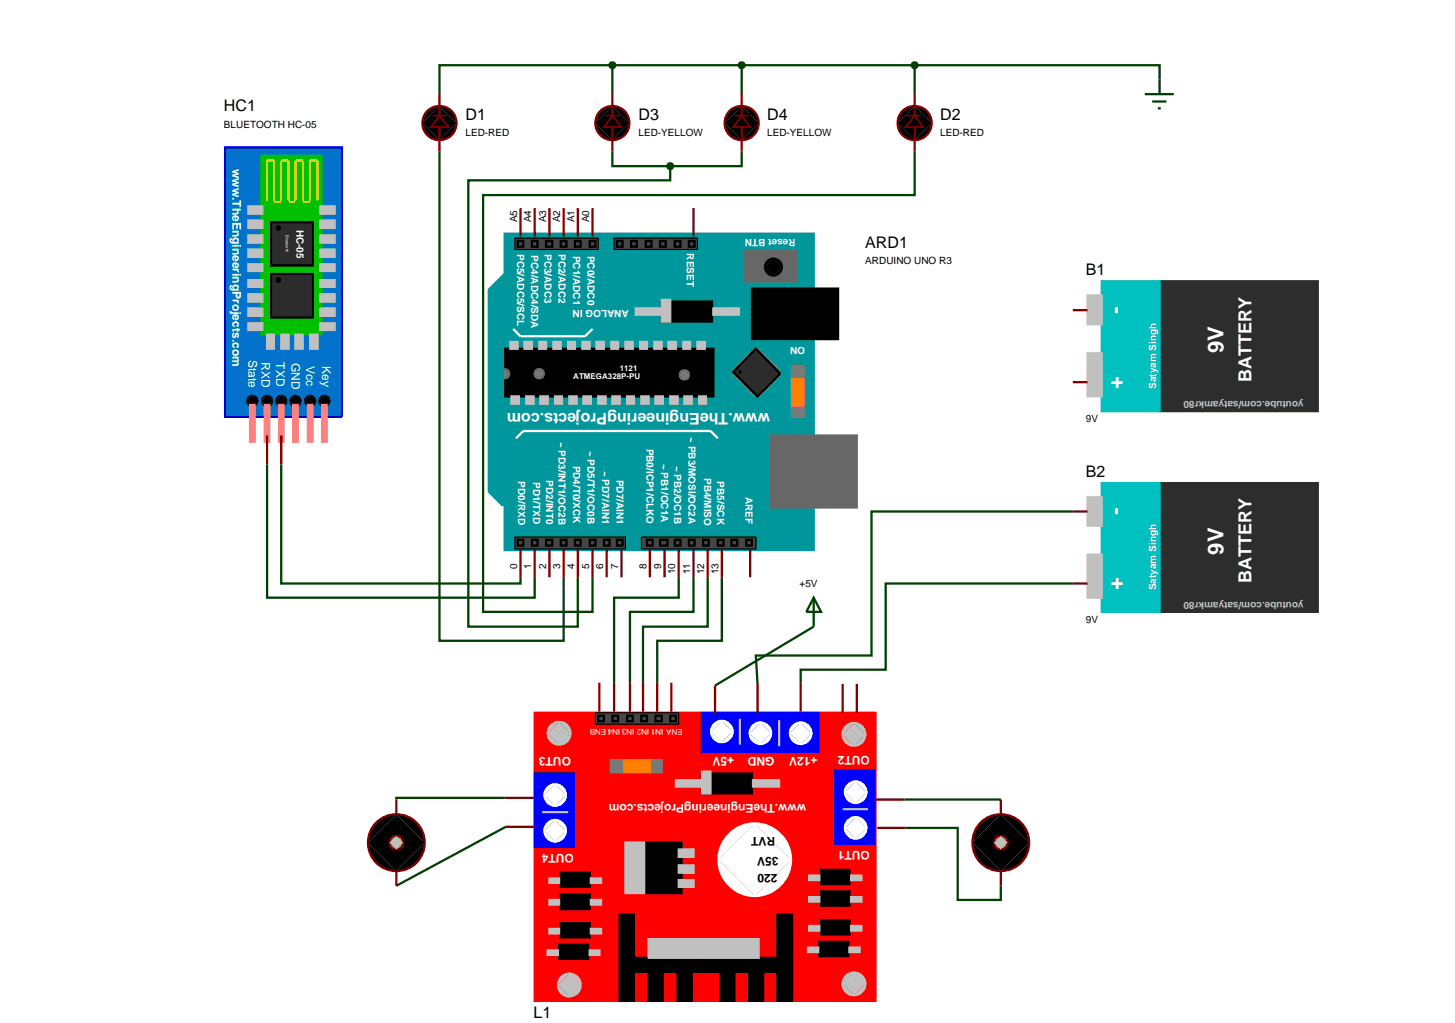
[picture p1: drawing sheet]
<svg xmlns="http://www.w3.org/2000/svg" width="257mm" height="180mm" viewBox="0 0 257 180" stroke-linecap="round" stroke-linejoin="round" font-family="sans-serif">
<g fill="none" stroke="#004000" stroke-width=".4">
<path d="M108 11.5h-30.5v5.1M108 11.5h53.3M108 11.5v5.1M130.8 11.5v5.1M161.3 11.5h43.2v2.5M161.3 11.5v5.1M77.5 26.7v86.3h21.9v-11.2M108 26.7v2.6h10.2M118.2 29.3v2.5h-35.6v78.7h19.3v-8.7M130.8 26.7v2.6h-12.6M161.3 26.7v7.7h-76.1v73.5h19.3v-6.1M47.1 81.9v23.5h47.2v-3.6"/>
<path d="M49.6 81.9v21h42.2v-1.1M189.2 90.2h-35.5v25.4h-20.4l.3 5M119.7 101.8v3.6h-11.4v15M122.3 101.8v6.1h-11.2v12.5M124.8 101.8v8.7h-11.4v9.9M127.3 101.8v11.2h-11.4v7.4M143.5 110.5l-17.4 10.4M189.2 102.9h-33v15.2h-15v2.3M89 140.7h-19.1v.3M89.2 145.8l-19.3 10.4M159.5 141h17M159.7 146h9.2v12.7h7.6v-2.5"/>
</g>
<path d="M89 41.2h54.5v55.8h-54.5z" fill="#00979c" stroke="#00979c" stroke-width=".4"/>
<g fill="#686767" stroke="#686767" stroke-width=".4">
<path d="M135.9 76.8h15.2v12.7h-15.2z"/>
<path d="M131.3 44.3h9.1v5.3h-9.1z"/>
</g>
<g fill="#000" stroke="#000" stroke-width=".4">
<path d="M116.7 53.2h8.9v3.5h-8.9zM132.6 50.9h15.2v8.9h-15.2zM89 61.5h36.8v8.4h-36.8z"/>
<path d="M135.2 46.2l.7-.5 .5-.1-1.5 1.5zM136.4 45.6a1.54 1.54 0 0 1 1.5 1.5zM136.4 48.6l1.5-1.5a1.54 1.54 0 0 1-1.5 1.5zM134.9 47.1l1.5 1.5a1.54 1.54 0 0 1-1.5-1.5z"/>
</g>
<path d="M90.5 58l1.3 1.3h11.4l1.3-1.3M91 77.3l1.3-1.3h33l1.3 1.3" fill="none" stroke="#fff" stroke-width=".4"/>
<g fill="#c0c0c0" stroke="#c0c0c0" stroke-width=".4">
<path d="M123.3 69.9h1.2v1.3h-1.2z"/>
<path d="M120.7 69.9h1.3v1.3h-1.3z"/>
<path d="M118.2 69.9h1.3v1.3h-1.3z"/>
<path d="M115.6 69.9h1.3v1.3h-1.3z"/>
<path d="M113.1 69.9h1.3v1.3h-1.3z"/>
<path d="M110.6 69.9h1.2v1.3h-1.2z"/>
<path d="M108 69.9h1.3v1.3h-1.3z"/>
<path d="M105.5 69.9h1.3v1.3h-1.3z"/>
<path d="M102.9 69.9h1.3v1.3h-1.3z"/>
<path d="M100.4 69.9h1.3v1.3h-1.3z"/>
<path d="M97.9 69.9h1.2v1.3h-1.2z"/>
<path d="M95.3 69.9h1.3v1.3h-1.3z"/>
<path d="M92.8 69.9h1.3v1.3h-1.3z"/>
<path d="M90.2 69.9h1.3v1.3h-1.3z"/>
<path d="M123 60.3h1.3v1.2h-1.3z"/>
<path d="M120.5 60.3h1.2v1.2h-1.2z"/>
<path d="M117.9 60.3h1.3v1.2h-1.3z"/>
<path d="M115.4 60.3h1.3v1.2h-1.3z"/>
<path d="M112.9 60.3h1.2v1.2h-1.2z"/>
<path d="M110.3 60.3h1.3v1.2h-1.3z"/>
<path d="M107.8 60.3h1.2v1.2h-1.2z"/>
<path d="M105.2 60.3h1.3v1.2h-1.3z"/>
<path d="M102.7 60.3h1.3v1.2h-1.3z"/>
<path d="M100.2 60.3h1.2v1.2h-1.2z"/>
<path d="M97.6 60.3h1.3v1.2h-1.3z"/>
<path d="M95.1 60.3h1.2v1.2h-1.2z"/>
<path d="M92.5 60.3h1.3v1.2h-1.3z"/>
<path d="M90 60.3h1.3v1.2h-1.3z"/>
<path d="M116.7 52.9h1.5v3.8h-1.5z"/>
<path d="M125.8 54.4h4.5v1.1h-4.5z"/>
<path d="M112.1 54.4h4.6v1.1h-4.6z"/>
</g>
<path d="M136.4 45.6l1.5 1.5-1.5 1.5-1.5-1.5z" fill="#000"/>
<path d="M140.7 64.3v9.4" fill="none" stroke="#757575" stroke-width="2.5" stroke-linecap="butt"/>
<path d="M139.7 66.9h2v4.6h-2z" fill="#ff8000" stroke="#ff8000" stroke-width=".4"/>
<g fill="none" stroke="#808080" stroke-width=".4">
<path d="M129.3 65.1l.5 .5M129.8 65.9l-.5 .5M129.8 64.6l.5 .5M130.3 66.4l-.5 .5M130.3 64.1l.5 .5M130.8 66.9l-.5 .5M130.8 63.6l.5 .5M131.3 67.4l-.5 .5M131.3 63.1l.5 .5M131.8 67.9l-.5 .5M131.8 62.6l.5 .5M132.3 68.4l-.5 .5"/>
<path d="M132.3 62.1l.5 .5M132.8 68.9l-.5 .5M132.8 61.5l.5 .6M133.3 69.4l-.5 .5M133.6 69.4l.5 .5M134.1 61.5l-.5 .6M134.1 68.9l.5 .5M134.6 62.1l-.5 .5M134.6 68.4l.5 .5M135.1 62.6l-.5 .5M135.1 67.9l.5 .5M135.6 63.1l-.5 .5"/>
<path d="M135.6 67.4l.5 .5M136.1 63.6l-.5 .5M136.1 66.9l.5 .5M136.6 64.1l-.5 .5M136.6 66.4l.5 .5M137.1 64.6l-.5 .5M137.1 65.9l.5 .5M137.6 65.1l-.5 .5"/>
</g>
<path d="M133.3 61.5l4.3 4.4-4 4-4.3-4.3z" fill="#2c2c2c" stroke="#000" stroke-width=".4"/>
<g fill="#000">
<path d="M130.5 65.3l.3 .3-.3 .3-.3-.3z"/>
<path d="M130.3 65.3h.2l-.3 .3zM130.5 65.3h.2l.1 .3zM130.5 65.9l.3-.3v.2zM130.2 65.6l.3 .3h-.2z"/>
</g>
<path d="M113.1 94.7h20.2v2.1h-20.2z" fill="#464646" stroke="#000" stroke-width=".2"/>
<g fill="#757575">
<path d="M94.1 65.9l1-1 1 1-1 1z"/>
<path d="M94.4 65.2l.7-.3-1 1zM95.1 64.9a.94 .94 0 0 1 1 1zM96.1 65.9a.94 .94 0 0 1-1 1zM94.1 65.9l1 1a.94 .94 0 0 1-1-1z"/>
</g>
<g fill="#464646" stroke="#000" stroke-width=".4">
<path d="M131.6 95.2h1v1h-1z"/>
<path d="M126.6 95.2h1v1h-1z"/>
<path d="M124 95.2h1v1h-1z"/>
<path d="M121.5 95.2h1v1h-1z"/>
<path d="M119 95.2h1v1h-1z"/>
<path d="M116.4 95.2h1.3v1h-1.3z"/>
<path d="M129 95.2h1v1h-1z"/>
<path d="M114.1 95.2h1v1h-1z"/>
</g>
<g fill="#757575">
<path d="M119.7 66.1l1-1 1 1-1 1z"/>
<path d="M89 64.9l1 1-1 1-1-1z"/>
<path d="M120 65.4l.7-.3-1 1zM120.7 65.1a.94 .94 0 0 1 1 1zM121.7 66.1a.94 .94 0 0 1-1 1zM119.7 66.1l1 1a.94 .94 0 0 1-1-1z"/>
<path d="M88.3 65.2l.7-.3-1 1zM89 64.9a.94 .94 0 0 1 1 1zM90 65.9a.94 .94 0 0 1-1 1zM88 65.9l1 1a.94 .94 0 0 1-1-1z"/>
</g>
<path d="M86.2 51.1l2.5-2.5v40.6l-2.5-2.5z" fill="#00979c" stroke="#00979c" stroke-width=".4"/>
<g fill="#464646" stroke="#000" stroke-width=".2">
<path d="M108.3 42h14.7v2h-14.7z"/>
<path d="M90.8 94.7h19.5v2.1h-19.5z"/>
<path d="M90.8 42h14.7v2h-14.7z"/>
</g>
<g fill="#464646" stroke="#000" stroke-width=".4">
<path d="M119 42.5h1v1h-1z"/>
<path d="M113.9 42.5h1v1h-1z"/>
<path d="M108.8 42.5h1v1h-1z"/>
<path d="M111.3 42.5h1v1h-1z"/>
<path d="M116.4 42.5h1v1h-1z"/>
<path d="M121.5 42.5h1v1h-1z"/>
<path d="M108.8 95.2h1v1h-1z"/>
<path d="M106.5 95.2h1v1h-1z"/>
<path d="M104 95.2h1v1h-1z"/>
<path d="M101.4 95.2h1v1h-1z"/>
<path d="M98.9 95.2h1v1h-1z"/>
<path d="M96.3 95.2h1.1v1h-1.1z"/>
<path d="M93.8 95.2h1v1h-1z"/>
<path d="M91.3 95.2h1v1h-1z"/>
<path d="M104 42.5h1v1h-1z"/>
<path d="M101.4 42.5h1v1h-1z"/>
<path d="M98.9 42.5h1v1h-1z"/>
<path d="M96.3 42.5h1.1v1h-1.1z"/>
<path d="M93.8 42.5h1v1h-1z"/>
<path d="M91.3 42.5h1v1h-1z"/>
</g>
<g fill="none" stroke="#800000" stroke-width=".4">
<path d="M77.5 16.6v3.8M108 16.6v3.8M130.8 16.6v3.8M161.3 16.6v3.8M77.5 22.4v4.3M91.8 36.7v5M94.3 36.7v5M96.9 36.7v5M99.4 36.7v5M101.9 36.7v5M104.5 36.7v5M108 22.4v4.3"/>
<path d="M122.3 36.7v5M130.8 22.4v4.3M161.3 22.4v4.3M91.8 96.8v5M94.3 96.8v5M96.9 96.8v5M99.4 96.8v5M101.9 96.8v5M104.5 96.8v5M107 96.8v5M109.6 96.8v5M114.6 96.8v5"/>
<path d="M117.2 96.8v5M119.7 96.8v5M122.3 96.8v5M124.8 96.8v5M127.3 96.8v5M132.3 96.8v5"/>
</g>
<g fill="#000" stroke="#800000" stroke-width=".4">
<path d="M75.1 19.8a2.97 2.97 0 0 1 2.4-1.1l-3 3 .1-.7zM77.5 18.7a2.95 2.95 0 0 1 3 3zM80.5 21.7a2.95 2.95 0 0 1-3 3zM74.5 21.7l3 3a2.95 2.95 0 0 1-3-3z"/>
<path d="M105.6 19.8a2.97 2.97 0 0 1 2.4-1.1l-3 3 .1-.7zM108 18.7a2.95 2.95 0 0 1 3 3zM111 21.7a2.95 2.95 0 0 1-3 3zM105 21.7l3 3a2.95 2.95 0 0 1-3-3z"/>
<path d="M128.4 19.8a2.97 2.97 0 0 1 2.4-1.1l-3 3 .1-.7zM130.8 18.7a2.95 2.95 0 0 1 3 3zM133.8 21.7a2.95 2.95 0 0 1-3 3zM127.8 21.7l3 3a2.95 2.95 0 0 1-3-3z"/>
<path d="M158.9 19.8a2.97 2.97 0 0 1 2.4-1.1l-3 3 .1-.7zM161.3 18.7a2.95 2.95 0 0 1 3 3zM164.3 21.7a2.95 2.95 0 0 1-3 3zM158.3 21.7l3 3a2.95 2.95 0 0 1-3-3z"/>
</g>
<path d="M74.5 21.7l3-3 3 3-3 3zM105 21.7l3-3 3 3-3 3zM127.8 21.7l3-3 3 3-3 3zM158.3 21.7l3-3 3 3-3 3z" fill="#000"/>
<path d="M76.3 20.4h2.5M106.8 20.4h2.5M129.5 20.4h2.6M160 20.4h2.5" fill="none" stroke="#800000" stroke-width=".3"/>
<path d="M77.5 20.4l1.6 2h-3.1zM108 20.4l1.6 2h-3.1zM130.8 20.4l1.5 2h-3zM161.3 20.4l1.5 2h-3.1z" fill="#000" stroke="#800000" stroke-width=".3"/>
<path d="M94.3 125.7h60.1v50.8h-60.1z" fill="#f00" stroke="#f00" stroke-width=".4"/>
<g fill="#000" stroke="#000" stroke-width=".4">
<path d="M123.8 136.4h8.8v3.5h-8.8zM98.9 153.9h5.1v2.5h-5.1zM113.9 148.6h6.3v8.9h-6.3zM144.8 157.2h5v2.5h-5zM144.8 153.4h5v2.5h-5zM98.6 166.6h5.1v2.5h-5.1zM98.9 162.8h5.1v2.5h-5.1zM98.9 157.7h5.1v2.6h-5.1zM109.3 161.3h2.5v15.2h-2.5zM111.8 168.9h25.3v2.5h-25.3zM114.4 171.4h2.5v5.1h-2.5zM119.5 171.4h2.5v5.1h-2.5z"/>
<path d="M127.1 171.4h2.4v5.1h-2.4zM132.1 171.4h2.5v5.1h-2.5zM137.1 161.3h2.6v15.2h-2.6zM144.5 166.1h5.1v2.5h-5.1zM144.8 162.3h5v2.5h-5z"/>
</g>
<g fill="#c0c0c0" stroke="#c0c0c0" stroke-width=".4">
<path d="M96.6 167.6h1.8v.8h-1.8z"/>
<path d="M104 167.6h1.7v.8h-1.7z"/>
<path d="M96.9 163.8h1.7v.8h-1.7z"/>
<path d="M104.2 163.8h1.8v.8h-1.8z"/>
<path d="M96.9 158.7h1.7v.8h-1.7z"/>
<path d="M104.2 158.7h1.8v.8h-1.8z"/>
<path d="M96.9 154.9h1.7v.8h-1.7z"/>
<path d="M104.2 154.9h1.8v.8h-1.8z"/>
<path d="M114.4 165.6h19.4v3.3h-19.4z"/>
<path d="M142.5 167.1h1.8v.8h-1.8z"/>
<path d="M149.8 167.1h1.8v.8h-1.8z"/>
<path d="M142.7 163.3h1.8v.8h-1.8z"/>
<path d="M150.1 163.3h1.8v.8h-1.8z"/>
<path d="M142.7 158.2h1.8v.8h-1.8z"/>
<path d="M150.1 158.2h1.8v.8h-1.8z"/>
<path d="M142.7 154.4h1.8v.8h-1.8z"/>
<path d="M150.1 154.4h1.8v.8h-1.8z"/>
<path d="M119.7 155.2h2.6v1.2h-2.6z"/>
<path d="M119.7 152.6h2.6v1.3h-2.6z"/>
<path d="M119.7 149.8h2.6v1.3h-2.6z"/>
<path d="M110.3 148.6h3.3v8.9h-3.3z"/>
<path d="M123.8 136.1h1.5v3.8h-1.5z"/>
<path d="M132.8 137.6h4.6v1.1h-4.6z"/>
<path d="M119.2 137.6h4.6v1.1h-4.6z"/>
</g>
<path d="M107.5 135.1h9.4" fill="none" stroke="#757575" stroke-width="2.5" stroke-linecap="butt"/>
<path d="M110.1 134.1h4.5v2h-4.5z" fill="#ff8000" stroke="#ff8000" stroke-width=".4"/>
<path d="M94.3 136.4h6.9v12.9h-6.9z" fill="#00f" stroke="#00f" stroke-width=".4"/>
<path d="M96.6 145.2l.8-.5 .5-.1-1.9 1.9 .1-.5zM97.9 144.6a1.97 1.97 0 0 1 1.9 1.9zM97.9 148.4l1.9-1.9a1.97 1.97 0 0 1-1.9 1.9zM96 146.5l1.9 1.9a1.97 1.97 0 0 1-1.9-1.9z" fill="#fff" stroke="#fff" stroke-width=".4"/>
<path d="M97.9 144.6l1.9 1.9-1.9 1.9-1.9-1.9z" fill="#fff"/>
<path d="M96.6 138.9l.8-.5 .5-.1-1.9 1.9 .1-.5zM97.9 138.3a1.97 1.97 0 0 1 1.9 1.9zM97.9 142.1l1.9-1.9a1.97 1.97 0 0 1-1.9 1.9zM96 140.2l1.9 1.9a1.97 1.97 0 0 1-1.9-1.9z" fill="#fff" stroke="#fff" stroke-width=".4"/>
<path d="M97.9 138.3l1.9 1.9-1.9 1.9-1.9-1.9z" fill="#fff"/>
<path d="M95.6 143.2h4.6" fill="none" stroke="#c0c0c0" stroke-width=".4"/>
<path d="M147.3 135.9h6.9v12.9h-6.9z" fill="#00f" stroke="#00f" stroke-width=".4"/>
<path d="M149.6 144.7l.8-.5 .5-.1-1.9 1.9 .1-.5zM150.9 144.1a1.97 1.97 0 0 1 1.9 1.9zM150.9 147.9l1.9-1.9a1.97 1.97 0 0 1-1.9 1.9zM149 146l1.9 1.9a1.97 1.97 0 0 1-1.9-1.9z" fill="#fff" stroke="#fff" stroke-width=".4"/>
<path d="M150.9 144.1l1.9 1.9-1.9 1.9-1.9-1.9z" fill="#fff"/>
<path d="M149.6 138.4l.8-.5 .5-.1-1.9 1.9 .1-.5zM150.9 137.8a1.97 1.97 0 0 1 1.9 1.9zM150.9 141.6l1.9-1.9a1.97 1.97 0 0 1-1.9 1.9zM149 139.7l1.9 1.9a1.97 1.97 0 0 1-1.9-1.9z" fill="#fff" stroke="#fff" stroke-width=".4"/>
<path d="M150.9 137.8l1.9 1.9-1.9 1.9-1.9-1.9z" fill="#fff"/>
<path d="M148.6 142.7h4.5" fill="none" stroke="#c0c0c0" stroke-width=".4"/>
<path d="M123.8 125.7h20.5v6.9h-20.5z" fill="#00f" stroke="#00f" stroke-width=".4"/>
<path d="M132.8 128l.8-.5 .5-.1-1.9 1.9 .1-.5zM134.1 127.4a1.97 1.97 0 0 1 1.9 1.9zM134.1 131.2l1.9-1.9a1.97 1.97 0 0 1-1.9 1.9zM132.2 129.3l1.9 1.9a1.97 1.97 0 0 1-1.9-1.9z" fill="#fff" stroke="#fff" stroke-width=".4"/>
<path d="M132.2 129.3l1.9-1.9 1.9 1.9-1.9 1.9z" fill="#fff"/>
<path d="M139.9 128l.8-.5 .5-.1-1.9 1.9 .1-.5zM141.2 127.4a1.97 1.97 0 0 1 1.9 1.9zM141.2 131.2l1.9-1.9a1.97 1.97 0 0 1-1.9 1.9zM139.3 129.3l1.9 1.9a1.97 1.97 0 0 1-1.9-1.9z" fill="#fff" stroke="#fff" stroke-width=".4"/>
<path d="M139.3 129.3l1.9-1.9 1.9 1.9-1.9 1.9z" fill="#fff"/>
<path d="M137.4 127v4.6" fill="none" stroke="#c0c0c0" stroke-width=".4"/>
<path d="M126 127.7l.8-.5 .5-.1-1.9 1.9 .1-.5zM127.3 127.1a1.97 1.97 0 0 1 1.9 1.9zM129.2 129a1.97 1.97 0 0 1-1.9 1.9zM125.4 129l1.9 1.9a1.97 1.97 0 0 1-1.9-1.9z" fill="#fff" stroke="#fff" stroke-width=".4"/>
<path d="M127.3 127.1l1.9 1.9-1.9 1.9-1.9-1.9z" fill="#fff"/>
<path d="M130.5 126.7v4.6" fill="none" stroke="#c0c0c0" stroke-width=".4"/>
<path d="M99 172.3l.9-.5 .5-.1-2 2 .1-.5zM100.4 171.7a2.01 2.01 0 0 1 2 2zM100.4 175.7l2-2a2.01 2.01 0 0 1-2 2zM98.4 173.7l2 2a2.01 2.01 0 0 1-2-2z" fill="#c0c0c0" stroke="#c0c0c0" stroke-width=".4"/>
<path d="M98.4 173.7l2-2 2 2-2 2z" fill="#c0c0c0"/>
<path d="M149.2 172.1l.9-.5 .5-.1-2 2 .1-.5zM150.6 171.5a2.01 2.01 0 0 1 2 2zM152.6 173.5a2.01 2.01 0 0 1-2 2zM148.6 173.5l2 2a2.01 2.01 0 0 1-2-2z" fill="#c0c0c0" stroke="#c0c0c0" stroke-width=".4"/>
<path d="M148.6 173.5l2-2 2 2-2 2z" fill="#c0c0c0"/>
<path d="M149.2 128.1l.9-.5 .5-.1-2 2 .1-.5zM150.6 127.5a2.01 2.01 0 0 1 2 2zM152.6 129.5a2.01 2.01 0 0 1-2 2zM148.6 129.5l2 2a2.01 2.01 0 0 1-2-2z" fill="#c0c0c0" stroke="#c0c0c0" stroke-width=".4"/>
<path d="M148.6 129.5l2-2 2 2-2 2z" fill="#c0c0c0"/>
<path d="M97.2 127.9l.9-.5 .5-.1-2 2 .1-.5zM98.6 127.3a2.01 2.01 0 0 1 2 2zM100.6 129.3a2.01 2.01 0 0 1-2 2zM96.6 129.3l2 2a2.01 2.01 0 0 1-2-2z" fill="#c0c0c0" stroke="#c0c0c0" stroke-width=".4"/>
<path d="M98.6 127.3l2 2-2 2-2-2z" fill="#c0c0c0"/>
<path d="M128.6 147.1a6.4 6.4 0 0 1 4.5-1.9l-6.4 6.4a6.4 6.4 0 0 1 1.9-4.5zM133.1 145.2a6.4 6.4 0 0 1 6.4 6.4zM133.1 158l6.4-6.4a6.4 6.4 0 0 1-6.4 6.4zM126.7 151.6l6.4 6.4a6.4 6.4 0 0 1-6.4-6.4z" fill="#fff" stroke="#fff" stroke-width=".4"/>
<path d="M133.1 145.2l6.4 6.4-6.4 6.4-6.4-6.4z" fill="#fff"/>
<path d="M105 125.7h14.7v2h-14.7z" fill="#464646" stroke="#000" stroke-width=".2"/>
<g fill="#464646" stroke="#000" stroke-width=".4">
<path d="M105.5 126.2h1v1h-1z"/>
<path d="M108 126.2h1v1h-1z"/>
<path d="M110.6 126.2h1v1h-1z"/>
<path d="M113.1 126.2h1v1h-1z"/>
<path d="M115.6 126.2h1.1v1h-1.1z"/>
<path d="M118.2 126.2h1v1h-1z"/>
</g>
<g fill="none" stroke="#800000" stroke-width=".4">
<path d="M105.7 120.4v5.1M108.3 120.4v5.1M111.1 120.4v5.1M113.4 120.4v5.1M115.9 120.4v5.1M118.4 120.4v5.1M126.1 120.9v5.1M133.6 120.6v5.1M141.2 120.4v5.1M148.6 120.6v5.1M151.1 120.6v5.1M89 140.7h5.1"/>
<path d="M89.2 145.8h5.1M154.4 141h5.1M154.7 146h5"/>
</g>
<path d="M66.1 145.4a5 5 0 0 1 3.8-1.8l-5 5a5 5 0 0 1 1.2-3.2zM69.9 143.6a5 5 0 0 1 5 5zM69.9 153.6l5-5a5 5 0 0 1-5 5zM64.9 148.6l5 5a5 5 0 0 1-5-5z" fill="#000" stroke="#800000" stroke-width=".4"/>
<path d="M64.9 148.6l5-5 5 5-5 5z" fill="#000"/>
<path d="M68.9 147.9l.6-.4 .4-.1-1.2 1.2zM69.9 147.4a1.16 1.16 0 0 1 1.2 1.2zM71.1 148.6a1.16 1.16 0 0 1-1.2 1.2zM68.7 148.6l1.2 1.2a1.16 1.16 0 0 1-1.2-1.2z" fill="#c8c8aa" stroke="#800000" stroke-width=".4"/>
<path d="M68.7 148.6l1.2-1.2 1.2 1.2-1.2 1.2z" fill="#c8c8aa"/>
<path d="M69.9 141v2.5M69.9 153.7v2.5" fill="none" stroke="#800000" stroke-width=".4"/>
<path d="M173.3 144.8a5 5 0 0 1 3.2-1.2l-5 5a5 5 0 0 1 1.8-3.8zM176.5 143.6a5 5 0 0 1 5 5zM181.5 148.6a5 5 0 0 1-5 5zM171.5 148.6l5 5a5 5 0 0 1-5-5z" fill="#000" stroke="#800000" stroke-width=".4"/>
<path d="M171.5 148.6l5-5 5 5-5 5z" fill="#000"/>
<path d="M175.5 147.9l.6-.4 .4-.1-1.2 1.2zM176.5 147.4a1.16 1.16 0 0 1 1.2 1.2zM176.5 149.8l1.2-1.2a1.16 1.16 0 0 1-1.2 1.2zM175.3 148.6l1.2 1.2a1.16 1.16 0 0 1-1.2-1.2z" fill="#c8c8aa" stroke="#800000" stroke-width=".4"/>
<path d="M175.3 148.6l1.2-1.2 1.2 1.2-1.2 1.2z" fill="#c8c8aa"/>
<path d="M176.5 141v2.5M176.5 153.7v2.5" fill="none" stroke="#800000" stroke-width=".4"/>
<path d="M39.7 26h20.6v47.5h-20.6z" fill="#0272cc" stroke="#0000c0" stroke-width=".4"/>
<path d="M46.1 27.5h10.6v31.5h-10.6z" fill="#00c000" stroke="#00c000" stroke-width=".4"/>
<path d="M47.1 35.4v-7.1h1.2v7.1M48.3 35.6h1.3M49.6 35.4v-7.1h1.3v7.1M50.9 35.6h1.2M52.1 35.4v-7.1h1.3v7.1M53.4 35.6h1.3M54.7 35.4v-7.1h1.3v7.1" fill="none" stroke="#d9d300" stroke-width=".4"/>
<path d="M47.8 39.2h7.4v7.6h-7.4z" fill="#2c2c2c" stroke="#000" stroke-width=".4"/>
<g fill="#000">
<path d="M49.1 39.7l.5 .5-.5 .5-.5-.5z"/>
<path d="M48.8 39.8l.3-.1-.5 .5zM49.1 39.7l.4 .2 .1 .3zM49.1 40.7l.5-.5-.1 .3zM48.6 40.2l.5 .5-.4-.2z"/>
</g>
<path d="M47.8 48.3h7.4v7.7h-7.4z" fill="#2c2c2c" stroke="#000" stroke-width=".4"/>
<g fill="#000">
<path d="M49.1 48.9l.5 .5-.5 .5-.5-.5zM44.5 69.6l1.1 1.1-1.1 1.1-1.1-1.1zM47.1 69.6l1.1 1.1-1.1 1.1-1.1-1.1zM48.5 70.7l1.1-1.1 1.1 1.1-1.1 1.1zM52.1 69.6l1.1 1.1-1.1 1.1-1.1-1.1zM54.7 69.6l1.1 1.1-1.1 1.1-1.1-1.1zM57.2 69.6l1.1 1.1-1.1 1.1-1.1-1.1z"/>
<path d="M48.8 49l.3-.1-.5 .5zM49.1 48.9l.3 .1 .2 .4zM49.6 49.4l-.1 .3-.4 .2zM48.6 49.4l.5 .5-.4-.2z"/>
<path d="M43.9 69.8l.6-.2-1.1 1.1 .1-.3zM44.5 69.6a1.11 1.11 0 0 1 1.1 1.1zM45.6 70.7a1.11 1.11 0 0 1-1.1 1.1zM43.4 70.7l1.1 1.1a1.11 1.11 0 0 1-1.1-1.1z"/>
<path d="M46.5 69.8l.6-.2-1.1 1.1 .1-.3zM47.1 69.6a1.11 1.11 0 0 1 1.1 1.1zM48.2 70.7a1.11 1.11 0 0 1-1.1 1.1zM46 70.7l1.1 1.1a1.11 1.11 0 0 1-1.1-1.1z"/>
<path d="M48.7 70.1l.6-.4 .3-.1-1.1 1.1zM49.6 69.6a1.11 1.11 0 0 1 1.1 1.1zM49.6 71.8l1.1-1.1a1.11 1.11 0 0 1-1.1 1.1zM48.5 70.7l1.1 1.1a1.11 1.11 0 0 1-1.1-1.1z"/>
<path d="M51.5 69.8l.6-.2-1.1 1.1 .1-.3zM52.1 69.6a1.11 1.11 0 0 1 1.1 1.1zM53.2 70.7a1.11 1.11 0 0 1-1.1 1.1zM51 70.7l1.1 1.1a1.11 1.11 0 0 1-1.1-1.1z"/>
<path d="M54.1 69.8l.6-.2-1.1 1.1 .1-.3zM54.7 69.6a1.11 1.11 0 0 1 1.1 1.1zM55.8 70.7a1.11 1.11 0 0 1-1.1 1.1zM53.6 70.7l1.1 1.1a1.11 1.11 0 0 1-1.1-1.1z"/>
<path d="M56.6 69.8l.6-.2-1.1 1.1 .1-.3zM57.2 69.6a1.11 1.11 0 0 1 1.1 1.1zM58.3 70.7a1.11 1.11 0 0 1-1.1 1.1zM56.1 70.7l1.1 1.1a1.11 1.11 0 0 1-1.1-1.1z"/>
</g>
<g fill="#c0c0c0" stroke="#c0c0c0" stroke-width=".4">
<path d="M56.5 36.4h2.5v1.3h-2.5z"/>
<path d="M56.5 38.9h2.5v1.3h-2.5z"/>
<path d="M56.5 41.5h2.5v1.3h-2.5z"/>
<path d="M56.5 44h2.5v1.3h-2.5z"/>
<path d="M56.5 46.6h2.5v1.2h-2.5z"/>
<path d="M56.5 49.4h2.5v1.2h-2.5z"/>
<path d="M43.8 36.4h2.5v1.3h-2.5z"/>
<path d="M43.8 38.9h2.5v1.3h-2.5z"/>
<path d="M43.8 41.5h2.5v1.3h-2.5z"/>
<path d="M43.8 44h2.5v1.3h-2.5z"/>
<path d="M43.8 46.6h2.5v1.2h-2.5z"/>
<path d="M43.8 49.4h2.5v1.2h-2.5z"/>
<path d="M43.8 51.9h2.5v1.3h-2.5z"/>
<path d="M43.8 54.4h2.5v1.3h-2.5z"/>
<path d="M43.8 57h2.5v1.2h-2.5z"/>
<path d="M56.5 51.9h2.5v1.3h-2.5z"/>
<path d="M56.5 54.4h2.5v1.3h-2.5z"/>
<path d="M56.5 57h2.5v1.2h-2.5z"/>
<path d="M54.7 59h1.3v2.5h-1.3z"/>
<path d="M52.1 59h1.3v2.5h-1.3z"/>
<path d="M49.6 59h1.3v2.5h-1.3z"/>
<path d="M47.1 59h1.2v2.5h-1.2z"/>
</g>
<path d="M44.5 71.2v6.9M47.1 71.2v6.9M49.6 71.2v6.9M52.1 71.2v6.9M54.7 71.2v6.9M57.2 71.2v6.9" fill="none" stroke="#ff8080" stroke-width="1.2" stroke-linecap="butt"/>
<path d="M47.1 76.8v5.1M49.6 76.8v5.1" fill="none" stroke="#800000" stroke-width=".4"/>
<path d="M117.9 28.9l.3-.1-.5 .5zM118.2 28.8l.3 .1 .2 .4zM118.7 29.3l-.2 .4-.3 .1zM117.7 29.3l.5 .5-.4-.2z" fill="#004000" stroke="#004000" stroke-width=".4"/>
<path d="M117.7 29.3l.5-.5 .5 .5-.5 .5z" fill="#004000"/>
<path d="M201.9 16.6h5.1M203.2 17.9h2.5M204.2 19.1h.5M204.5 14v2.6" fill="none" stroke="#004000" stroke-width=".4"/>
<path d="M161 11.1l.3-.1-.5 .5zM161.3 11l.3 .1 .2 .4zM161.8 11.5l-.1 .3-.4 .2zM160.8 11.5l.5 .5-.4-.2z" fill="#004000" stroke="#004000" stroke-width=".4"/>
<path d="M160.8 11.5l.5-.5 .5 .5-.5 .5z" fill="#004000"/>
<path d="M130.4 11.2l.4-.2-.5 .5zM130.8 11l.3 .1 .2 .4zM131.3 11.5l-.1 .3-.4 .2zM130.3 11.5l.5 .5-.4-.2z" fill="#004000" stroke="#004000" stroke-width=".4"/>
<path d="M130.3 11.5l.5-.5 .5 .5-.5 .5z" fill="#004000"/>
<path d="M107.6 11.2l.4-.2-.5 .5zM108 11l.4 .2 .1 .3zM108.5 11.5l-.1 .3-.4 .2zM107.5 11.5l.5 .5-.4-.2z" fill="#004000" stroke="#004000" stroke-width=".4"/>
<path d="M107.5 11.5l.5-.5 .5 .5-.5 .5z" fill="#004000"/>
<g fill="#2d2d2d" stroke="#2d2d2d" stroke-width=".4">
<path d="M204.5 49.6h27.9v22.9h-27.9z"/>
<path d="M204.5 85.2h27.9v22.7h-27.9z"/>
</g>
<g fill="#00c0c0" stroke="#00c0c0" stroke-width=".4">
<path d="M194.3 49.6h10.2v22.9h-10.2z"/>
<path d="M194.3 85.2h10.2v22.7h-10.2z"/>
</g>
<g fill="#c0c0c0" stroke="#c0c0c0" stroke-width=".4">
<path d="M191.8 62.3h2.5v7.6h-2.5z"/>
<path d="M191.8 52.1h2.5v5.1h-2.5z"/>
<path d="M191.8 97.8h2.5v7.6h-2.5z"/>
<path d="M191.8 87.7h2.5v5h-2.5z"/>
</g>
<path d="M189.2 54.7h2.6M189.2 67.4h2.6M189.2 90.2h2.6M189.2 102.9h2.6" fill="none" stroke="#800000" stroke-width=".4"/>
<path d="M143.5 105.4l1.3 2.5h-2.6zM143.5 105.4v5.1" fill="none" stroke="#004000" stroke-width=".4"/>
<g font-size="3.9" fill="#fff">
<text x="198" y="55.3" transform="rotate(-90 198 55.3)">-</text>
<text x="215.8" y="62.3" transform="rotate(-90 215.8 62.3)">9V</text>
<text x="198" y="68.5" transform="rotate(-90 198 68.5)">+</text>
<text x="198" y="90.8" transform="rotate(-90 198 90.8)">-</text>
<text x="215.8" y="97.8" transform="rotate(-90 215.8 97.8)">9V</text>
<text x="198" y="104" transform="rotate(-90 198 104)">+</text>
</g>
<g font-size="3.2" fill="#fff">
<text x="220.7" y="67.4" transform="rotate(-90 220.7 67.4)">BATTERY</text>
<text x="220.7" y="102.8" transform="rotate(-90 220.7 102.8)">BATTERY</text>
</g>
<g font-size="2.8">
<text x="39.5" y="19.7">HC1</text>
<text x="82.1" y="21.2">D1</text>
<text x="112.6" y="21.2">D3</text>
<text x="135.3" y="21.2">D4</text>
<text x="165.8" y="21.2">D2</text>
<text x="152.6" y="43.8">ARD1</text>
<text x="191.5" y="48.5">B1</text>
<text x="191.5" y="84.1">B2</text>
<text x="94.1" y="179.5">L1</text>
</g>
<text font-size="2.8" fill="#fff" x="135.8" y="72.8" transform="rotate(-180 135.8 72.8)">www.TheEngineeringProjects.com</text>
<g font-size="2.1" fill="#fff">
<text x="41" y="29.8" transform="rotate(90 41 29.8)">www.TheEngineeringProjects.com</text>
<text x="43.8" y="63.4" transform="rotate(90 43.8 63.4)">State</text>
<text x="46.1" y="63.8" transform="rotate(90 46.1 63.8)">RXD</text>
<text x="48.7" y="63.9" transform="rotate(90 48.7 63.9)">TXD</text>
<text x="51.4" y="64" transform="rotate(90 51.4 64)">GND</text>
<text x="54" y="64.6" transform="rotate(90 54 64.6)">Vcc</text>
<text x="56.8" y="64.5" transform="rotate(90 56.8 64.5)">Key</text>
<text x="100.7" y="133.5" transform="rotate(-180 100.7 133.5)">OUT3</text>
<text x="129.5" y="133.5" transform="rotate(-180 129.5 133.5)">+5V</text>
<text x="136.6" y="133.5" transform="rotate(-180 136.6 133.5)">GND</text>
<text x="144.2" y="133.5" transform="rotate(-180 144.2 133.5)">+12V</text>
<text x="153.4" y="133.3" transform="rotate(-180 153.4 133.3)">OUT2</text>
<text x="142.2" y="141.7" transform="rotate(-180 142.2 141.7)">www.TheEngineeringProjects.com</text>
<text x="101.2" y="150.6" transform="rotate(-180 101.2 150.6)">OUT4</text>
<text x="153.4" y="150.1" transform="rotate(-180 153.4 150.1)">OUT1</text>
</g>
<g font-size="2.1">
<text x="136.7" y="147.5" transform="rotate(-180 136.7 147.5)">RVT</text>
<text x="137.1" y="154.1" transform="rotate(-180 137.1 154.1)">220</text>
<text x="137.3" y="151.1" transform="rotate(-180 137.3 151.1)">35V</text>
</g>
<g font-size="1.8">
<text x="39.5" y="22.5">BLUETOOTH HC-05</text>
<text x="82.1" y="24">LED-RED</text>
<text x="112.6" y="24">LED-YELLOW</text>
<text x="135.3" y="24">LED-YELLOW</text>
<text x="165.8" y="24">LED-RED</text>
<text x="91.2" y="39.2" transform="rotate(-90 91.2 39.2)">A5</text>
<text x="93.7" y="39.2" transform="rotate(-90 93.7 39.2)">A4</text>
<text x="96.3" y="39.2" transform="rotate(-90 96.3 39.2)">A3</text>
<text x="98.8" y="39.2" transform="rotate(-90 98.8 39.2)">A2</text>
<text x="101.3" y="39.2" transform="rotate(-90 101.3 39.2)">A1</text>
<text x="103.9" y="39.2" transform="rotate(-90 103.9 39.2)">A0</text>
<text x="152.6" y="46.6">ARDUINO UNO R3</text>
<text x="191.5" y="74.5">9V</text>
<text x="91.2" y="100.3" transform="rotate(-90 91.2 100.3)">0</text>
<text x="93.7" y="100.3" transform="rotate(-90 93.7 100.3)">1</text>
<text x="96.3" y="100.3" transform="rotate(-90 96.3 100.3)">2</text>
<text x="98.8" y="100.3" transform="rotate(-90 98.8 100.3)">3</text>
<text x="101.3" y="100.3" transform="rotate(-90 101.3 100.3)">4</text>
<text x="103.9" y="100.3" transform="rotate(-90 103.9 100.3)">5</text>
<text x="106.4" y="100.3" transform="rotate(-90 106.4 100.3)">6</text>
<text x="109" y="100.3" transform="rotate(-90 109 100.3)">7</text>
<text x="114" y="100.3" transform="rotate(-90 114 100.3)">8</text>
<text x="116.6" y="100.3" transform="rotate(-90 116.6 100.3)">9</text>
<text x="119.1" y="101.3" transform="rotate(-90 119.1 101.3)">10</text>
<text x="121.7" y="101.3" transform="rotate(-90 121.7 101.3)">11</text>
<text x="124.2" y="101.3" transform="rotate(-90 124.2 101.3)">12</text>
<text x="126.7" y="101.3" transform="rotate(-90 126.7 101.3)">13</text>
<text x="141" y="103.5">+5V</text>
<text x="191.5" y="109.9">9V</text>
</g>
<g font-size="1.8" fill="#fff">
<text x="52.3" y="40.5" transform="rotate(90 52.3 40.5)">HC-05</text>
<text x="91.2" y="44.8" transform="rotate(90 91.2 44.8)">PC5/ADC5/SCL</text>
<text x="93.7" y="45" transform="rotate(90 93.7 45)">PC4/ADC4/SDA</text>
<text x="96" y="44.8" transform="rotate(90 96 44.8)">PC3/ADC3</text>
<text x="98.5" y="44.8" transform="rotate(90 98.5 44.8)">PC2/ADC2</text>
<text x="101.1" y="45.1" transform="rotate(90 101.1 45.1)">PC1/ADC1</text>
<text x="103.6" y="45.1" transform="rotate(90 103.6 45.1)">PC0/ADC0</text>
<text x="121.1" y="44.7" transform="rotate(90 121.1 44.7)">RESET</text>
<text x="140.3" y="42.2" transform="rotate(-180 140.3 42.2)">Reset BTN</text>
<text x="110.9" y="54.6" transform="rotate(-180 110.9 54.6)">ANALOG IN</text>
<text x="142" y="61.2" transform="rotate(-180 142 61.2)">ON</text>
<text x="203.9" y="68.6" transform="rotate(-90 203.9 68.6)">Satyam Singh</text>
<text x="98.5" y="77.9" transform="rotate(90 98.5 77.9)">~ PD3/INT1/OC2B</text>
<text x="121.4" y="77.1" transform="rotate(90 121.4 77.1)">~ PB3/MOSI/OC2A</text>
<text x="101.1" y="82.1" transform="rotate(90 101.1 82.1)">PD4/T0/XCK</text>
<text x="103.6" y="79.5" transform="rotate(90 103.6 79.5)">~ PD5/T1/OC0B</text>
<text x="106.2" y="83" transform="rotate(90 106.2 83)">~ PD7/AIN1</text>
<text x="114" y="79.1" transform="rotate(90 114 79.1)">PB0/ICP1/CLKO</text>
<text x="116.6" y="81.8" transform="rotate(90 116.6 81.8)">~ PB1/OC1A</text>
<text x="118.9" y="82.1" transform="rotate(90 118.9 82.1)">~ PB2/OC1B</text>
<text x="91.4" y="84.9" transform="rotate(90 91.4 84.9)">PD0/RXD</text>
<text x="94" y="85" transform="rotate(90 94 85)">PD1/TXD</text>
<text x="96.3" y="84.7" transform="rotate(90 96.3 84.7)">PD2/INT0</text>
<text x="108.7" y="84.6" transform="rotate(90 108.7 84.6)">PD7/AIN1</text>
<text x="124.2" y="84.3" transform="rotate(90 124.2 84.3)">PB4/MISO</text>
<text x="126.5" y="84.9" transform="rotate(90 126.5 84.9)">PB5/SCK</text>
<text x="131.5" y="87.6" transform="rotate(90 131.5 87.6)">AREF</text>
<text x="203.9" y="104.1" transform="rotate(-90 203.9 104.1)">Satyam Singh</text>
</g>
<g font-size="1.8" fill="#c0c0c0">
<text x="229.9" y="70.7" transform="rotate(-180 229.9 70.7)">youtube.com/satyamkr80</text>
<text x="229.9" y="106.1" transform="rotate(-180 229.9 106.1)">youtube.com/satyamkr80</text>
</g>
<g font-size="1.4" fill="#fff">
<text x="109.3" y="65.5">1121</text>
<text x="101.1" y="66.8">ATMEGA328P-PU</text>
<text x="120.4" y="128.6" transform="rotate(-180 120.4 128.6)">ENA IN1 IN2 IN3 IN4 ENB</text>
</g>
<text font-size=".7" fill="#fff" x="50.4" y="41.4" transform="rotate(90 50.4 41.4)">Bluetooth</text>
</svg>
